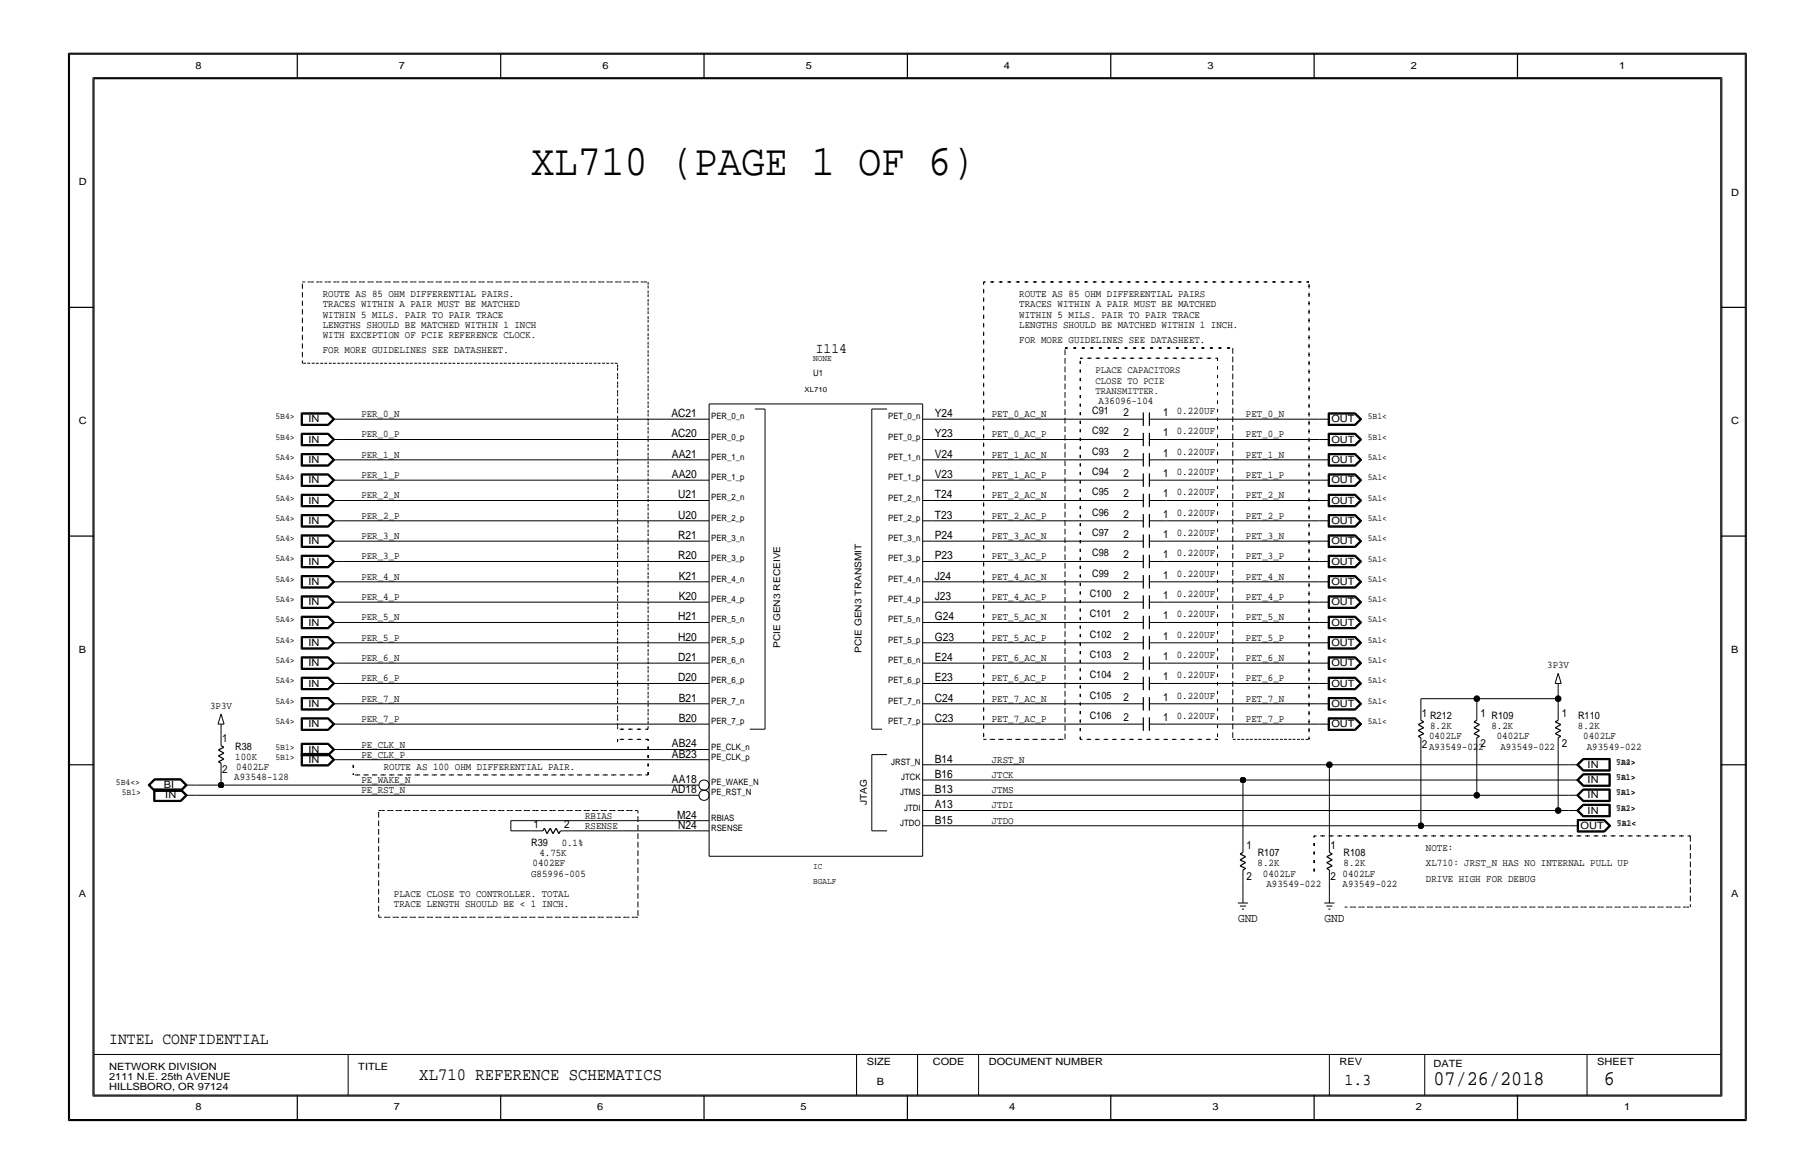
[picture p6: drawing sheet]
<svg xmlns="http://www.w3.org/2000/svg" width="432mm" height="279mm" viewBox="0 0 432 279" stroke-linecap="round" stroke-linejoin="round" font-family="sans-serif">
<g fill="none" stroke="#000" stroke-width=".24">
<path d="M16.5 12.9v253.5zM16.5 12.9h398.7zM22.1 18.5v242.4zM22.1 18.5h387.5zM409.6 18.5v242.4zM415.2 12.9v253.5zM71.7 98.3v3zM71.7 98.3h6.4zM71.7 98.4h6.4zM71.7 98.4v2.8zM71.8 98.5v2.6zM71.8 98.5h6.2z"/>
<path d="M71.9 98.6h6.1zM71.9 98.6v2.4zM78 98.6l1.2 1.2zM78 98.5l1.3 1.3zM78.1 98.4l1.4 1.4zM78.1 98.3l1.5 1.5zM79.2 99.8h2.4zM81.6 99.8h84.7zM166.3 99.8h2.4zM168.7 96.1h50.8zM168.7 96.1v107.7zM179.6 97.3h2.4z"/>
<path d="M182 97.3v76.2zM207.4 97.3h3.6zM207.4 97.3v76.2zM219.5 96.1v107.7zM219.5 99.8h2.4zM221.9 99.8h46zM267.9 99.8h4.1zM273.4 99.8h4.2zM277.6 99.8h36.2zM313.8 99.8h2.5zM316 98.3v3zM316 98.3h6.5z"/>
<path d="M316.1 98.4h6.3zM316.1 98.4v2.8zM316.2 98.5v2.6zM316.2 98.5h6.2zM316.3 98.6h6zM316.3 98.6v2.4zM322.3 98.6l1.2 1.2zM322.4 98.5l1.3 1.3zM322.4 98.4l1.4 1.4zM322.5 98.3l1.5 1.5zM71.7 112.8v3zM71.7 115.8h6.4z"/>
<path d="M71.7 117.6v3zM71.7 107.9v3zM71.7 110.9h6.4zM71.7 103.1v3zM71.7 106.1h6.4zM71.7 101.3h6.4zM71.7 112.8h6.4zM71.7 117.6h6.4zM71.7 107.9h6.4zM71.7 103.1h6.4zM71.7 112.9h6.4zM71.7 117.7h6.4z"/>
<path d="M71.7 108h6.4zM71.7 103.2h6.4zM71.7 112.9v2.8zM71.7 115.7h6.4zM71.7 117.7v2.8zM71.7 108v2.8zM71.7 110.8h6.4zM71.7 103.2v2.8zM71.7 106h6.4zM71.7 101.2h6.4zM71.8 113v2.6zM71.8 115.6h6.2z"/>
<path d="M71.8 117.8v2.6zM71.8 108.1v2.6zM71.8 110.7h6.2zM71.8 103.3v2.6zM71.8 105.9h6.2zM71.8 101.1h6.2zM71.8 113h6.2zM71.8 117.8h6.2zM71.8 108.1h6.2zM71.8 103.3h6.2zM71.9 113.1h6.1zM71.9 117.9h6.1z"/>
<path d="M71.9 108.2h6.1zM71.9 103.4h6.1zM71.9 113.1v2.4zM71.9 115.5h6.1zM71.9 117.9v2.4zM71.9 108.2v2.4zM71.9 110.6h6.1zM71.9 103.4v2.4zM71.9 105.8h6.1zM71.9 101h6.1zM78 113.1l1.2 1.2zM78 117.9l1.2 1.2z"/>
<path d="M78 108.2l1.2 1.2zM78 103.4l1.2 1.2zM78 115.5l1.2-1.2zM78 110.6l1.2-1.2zM78 105.8l1.2-1.2zM78 101l1.2-1.2zM78 113l1.3 1.3zM78 117.8l1.3 1.3zM78 108.1l1.3 1.3zM78 103.3l1.3 1.3zM78 115.6l1.3-1.3zM78 110.7l1.3-1.3z"/>
<path d="M78 105.9l1.3-1.3zM78 101.1l1.3-1.3zM78.1 115.7l1.4-1.4zM78.1 110.8l1.4-1.4zM78.1 106l1.4-1.4zM78.1 101.2l1.4-1.4zM78.1 112.9l1.4 1.4zM78.1 117.7l1.4 1.4zM78.1 108l1.4 1.4zM78.1 103.2l1.4 1.4zM78.1 115.8l1.5-1.5zM78.1 110.9l1.5-1.5z"/>
<path d="M78.1 106.1l1.5-1.5zM78.1 101.3l1.5-1.5zM78.1 112.8l1.5 1.5zM78.1 117.6l1.5 1.5zM78.1 107.9l1.5 1.5zM78.1 103.1l1.5 1.5zM79.2 114.3h2.4zM79.2 119.1h2.4zM79.2 109.4h2.4zM79.2 104.6h2.4zM81.6 109.4h84.7zM81.6 104.6h84.7z"/>
<path d="M81.6 119.1h84.7zM81.6 114.3h84.7zM166.3 119.1h2.4zM166.3 114.3h2.4zM166.3 109.4h2.4zM166.3 104.6h2.4zM219.5 119.1h2.4zM219.5 114.3h2.4zM219.5 109.4h2.4zM219.5 104.6h2.4zM221.9 109.4h46zM221.9 104.6h46z"/>
<path d="M221.9 114.3h46zM221.9 119.1h46zM267.9 119.1h4.1zM267.9 114.3h4.1zM267.9 109.4h4.1zM267.9 104.6h4.1zM273.4 119.1h4.2zM273.4 114.3h4.2zM273.4 109.4h4.2zM273.4 104.6h4.2zM277.6 104.6h36.2zM277.6 109.4h36.2z"/>
<path d="M277.6 114.3h36.2zM277.6 119.1h36.2zM313.8 109.4h2.5zM313.8 104.6h2.5zM313.8 119.1h2.5zM313.8 114.3h2.5zM316 110.9h6.5zM316 107.9v3zM316 106.1h6.5zM316 103.1v3zM316 101.3h6.5zM316 117.6v3z"/>
<path d="M316 115.8h6.5zM316 112.8v3zM316 107.9h6.5zM316 103.1h6.5zM316 117.6h6.5zM316 112.8h6.5zM316.1 108h6.3zM316.1 103.2h6.3zM316.1 117.7h6.3zM316.1 112.9h6.3zM316.1 108v2.8zM316.1 110.8h6.3z"/>
<path d="M316.1 103.2v2.8zM316.1 106h6.3zM316.1 101.2h6.3zM316.1 117.7v2.8zM316.1 112.9v2.8zM316.1 115.7h6.3zM316.2 108.1v2.6zM316.2 110.7h6.2zM316.2 103.3v2.6zM316.2 105.9h6.2zM316.2 101.1h6.2zM316.2 117.8v2.6z"/>
<path d="M316.2 113v2.6zM316.2 115.6h6.2zM316.2 108.1h6.2zM316.2 103.3h6.2zM316.2 117.8h6.2zM316.2 113h6.2zM316.3 108.2h6zM316.3 103.4h6zM316.3 117.9h6zM316.3 113.1h6zM316.3 108.2v2.4zM316.3 110.6h6z"/>
<path d="M316.3 103.4v2.4zM316.3 105.8h6zM316.3 101h6zM316.3 117.9v2.4zM316.3 113.1v2.4zM316.3 115.5h6zM322.3 108.2l1.2 1.2zM322.3 103.4l1.2 1.2zM322.3 117.9l1.2 1.2zM322.3 113.1l1.2 1.2zM322.3 110.6l1.2-1.2zM322.3 105.8l1.2-1.2z"/>
<path d="M322.3 101l1.2-1.2zM322.3 115.5l1.2-1.2zM322.4 108.1l1.3 1.3zM322.4 103.3l1.3 1.3zM322.4 117.8l1.3 1.3zM322.4 113l1.3 1.3zM322.4 110.7l1.3-1.3zM322.4 105.9l1.3-1.3zM322.4 101.1l1.3-1.3zM322.4 115.6l1.3-1.3zM322.4 110.8l1.4-1.4zM322.4 106l1.4-1.4z"/>
<path d="M322.4 101.2l1.4-1.4zM322.4 115.7l1.4-1.4zM322.4 108l1.4 1.4zM322.4 103.2l1.4 1.4zM322.4 117.7l1.4 1.4zM322.4 112.9l1.4 1.4zM322.5 110.9l1.5-1.5zM322.5 106.1l1.5-1.5zM322.5 101.3l1.5-1.5zM322.5 115.8l1.5-1.5zM322.5 107.9l1.5 1.5zM322.5 103.1l1.5 1.5z"/>
<path d="M322.5 117.6l1.5 1.5zM322.5 112.8l1.5 1.5zM71.7 137v3zM71.7 140h6.4zM71.7 127.3v3zM71.7 130.3h6.4zM71.7 132.1v3zM71.7 135.1h6.4zM71.7 122.5v3zM71.7 125.5h6.4zM71.7 120.6h6.4zM71.7 137h6.4z"/>
<path d="M71.7 127.3h6.4zM71.7 132.1h6.4zM71.7 122.5h6.4zM71.7 137.1h6.4zM71.7 127.4h6.4zM71.7 132.2h6.4zM71.7 137.1v2.8zM71.7 139.9h6.4zM71.7 127.4v2.8zM71.7 130.2h6.4zM71.7 132.2v2.8zM71.7 135h6.4z"/>
<path d="M71.7 122.5v2.9zM71.7 125.4h6.4zM71.7 120.5h6.4zM71.8 137.2v2.6zM71.8 139.8h6.2zM71.8 127.5v2.6zM71.8 130.1h6.2zM71.8 132.3v2.6zM71.8 134.9h6.2zM71.8 122.6v2.7zM71.8 125.3h6.2zM71.8 120.4h6.2z"/>
<path d="M71.8 137.2h6.2zM71.8 127.5h6.2zM71.8 132.3h6.2zM71.8 122.6h6.2zM71.9 137.3h6.1zM71.9 127.6h6.1zM71.9 132.4h6.1zM71.9 122.7h6.1zM71.9 137.3v2.4zM71.9 139.7h6.1zM71.9 127.6v2.4zM71.9 130h6.1z"/>
<path d="M71.9 132.4v2.4zM71.9 134.8h6.1zM71.9 122.7v2.5zM71.9 125.2h6.1zM71.9 120.3h6.1zM78 137.3l1.2 1.2zM78 127.6l1.2 1.2zM78 132.4l1.2 1.2zM78 122.7l1.2 1.3zM78 139.7l1.2-1.2zM78 130l1.2-1.2zM78 134.8l1.2-1.2z"/>
<path d="M78 125.2l1.2-1.2zM78 120.3l1.2-1.2zM78 137.2l1.3 1.3zM78 127.5l1.3 1.3zM78 132.3l1.3 1.3zM78 122.6l1.3 1.4zM78 130.1l1.3-1.3zM78 134.9l1.3-1.3zM78 125.3l1.3-1.3zM78 120.4l1.3-1.3zM78.1 139.9l1.4-1.4zM78.1 130.2l1.4-1.4z"/>
<path d="M78.1 135l1.4-1.4zM78.1 125.4l1.4-1.4zM78.1 120.5l1.4-1.4zM78.1 137.1l1.4 1.4zM78.1 127.4l1.4 1.4zM78.1 132.2l1.4 1.4zM78.1 122.5l1.4 1.5zM78.1 140l1.5-1.5zM78.1 130.3l1.5-1.5zM78.1 135.1l1.5-1.5zM78.1 125.5l1.5-1.5zM78.1 120.6l1.5-1.5z"/>
<path d="M78.1 137l1.5 1.5zM78.1 127.3l1.5 1.5zM78.1 132.1l1.5 1.5zM78.1 122.5l1.5 1.5zM79.2 138.5h2.4zM79.2 128.8h2.4zM79.2 133.6h2.4zM79.2 124h2.4zM79.3 138.5l-1.3 1.3zM81.6 133.6h84.7zM81.6 128.8h84.7zM81.6 124h84.7z"/>
<path d="M81.6 138.5h84.7zM166.3 138.5h2.4zM166.3 133.6h2.4zM166.3 128.8h2.4zM166.3 124h2.4zM219.5 138.5h2.4zM219.5 133.6h2.4zM219.5 128.8h2.4zM219.5 124h2.4zM221.9 128.8h46zM221.9 124h46zM221.9 133.6h46z"/>
<path d="M221.9 138.5h46zM267.9 138.5h4.1zM267.9 133.6h4.1zM267.9 128.8h4.1zM267.9 124h4.1zM273.4 138.5h4.2zM273.4 133.6h4.2zM273.4 128.8h4.2zM273.4 124h4.2zM277.6 133.6h36.2zM277.6 138.5h36.2zM277.6 128.8h36.2z"/>
<path d="M277.6 124h36.2zM313.8 138.5h2.5zM313.8 133.6h2.5zM313.8 128.8h2.5zM313.8 124h2.5zM316 140h6.5zM316 137v3zM316 135.1h6.5zM316 132.1v3zM316 130.3h6.5zM316 127.3v3zM316 125.5h6.5z"/>
<path d="M316 122.5v3zM316 120.6h6.5zM316 137h6.5zM316 132.1h6.5zM316 127.3h6.5zM316 122.5h6.5zM316.1 137.1h6.3zM316.1 132.2h6.3zM316.1 127.4h6.3zM316.1 122.5h6.3zM316.1 137.1v2.8zM316.1 139.9h6.3z"/>
<path d="M316.1 132.2v2.8zM316.1 135h6.3zM316.1 127.4v2.8zM316.1 130.2h6.3zM316.1 122.5v2.9zM316.1 125.4h6.3zM316.1 120.5h6.3zM316.2 137.2v2.6zM316.2 139.8h6.2zM316.2 132.3v2.6zM316.2 134.9h6.2zM316.2 127.5v2.6z"/>
<path d="M316.2 130.1h6.2zM316.2 122.6v2.7zM316.2 125.3h6.2zM316.2 120.4h6.2zM316.2 137.2h6.2zM316.2 132.3h6.2zM316.2 127.5h6.2zM316.2 122.6h6.2zM316.3 137.3h6zM316.3 132.4h6zM316.3 127.6h6zM316.3 122.7h6z"/>
<path d="M316.3 137.3v2.4zM316.3 139.7h6zM316.3 132.4v2.4zM316.3 134.8h6zM316.3 127.6v2.4zM316.3 130h6zM316.3 122.7v2.5zM316.3 125.2h6zM316.3 120.3h6zM322.3 137.3l1.2 1.2zM322.3 132.4l1.2 1.2zM322.3 127.6l1.2 1.2z"/>
<path d="M322.3 122.7l1.2 1.3zM322.3 139.7l1.2-1.2zM322.3 134.8l1.2-1.2zM322.3 130l1.2-1.2zM322.3 125.2l1.2-1.2zM322.3 120.3l1.2-1.2zM322.4 137.2l1.3 1.3zM322.4 132.3l1.3 1.3zM322.4 127.5l1.3 1.3zM322.4 122.6l1.3 1.4zM322.4 139.8l1.3-1.3zM322.4 134.9l1.3-1.3z"/>
<path d="M322.4 130.1l1.3-1.3zM322.4 125.3l1.3-1.3zM322.4 120.4l1.3-1.3zM322.4 139.9l1.4-1.4zM322.4 135l1.4-1.4zM322.4 130.2l1.4-1.4zM322.4 125.4l1.4-1.4zM322.4 120.5l1.4-1.4zM322.4 137.1l1.4 1.4zM322.4 132.2l1.4 1.4zM322.4 127.4l1.4 1.4zM322.4 122.5l1.4 1.5z"/>
<path d="M322.5 140l1.5-1.5zM322.5 135.1l1.5-1.5zM322.5 130.3l1.5-1.5zM322.5 125.5l1.5-1.5zM322.5 120.6l1.5-1.5zM322.5 137l1.5 1.5zM322.5 132.1l1.5 1.5zM322.5 127.3l1.5 1.5zM322.5 122.5l1.5 1.5zM71.7 156.3v3zM71.7 159.3h6.4zM71.7 151.5v3z"/>
<path d="M71.7 154.5h6.4zM71.7 146.6v3zM71.7 149.6h6.4zM71.7 141.8v3zM71.7 144.8h6.4zM71.7 156.3h6.4zM71.7 151.5h6.4zM71.7 146.6h6.4zM71.7 141.8h6.4zM71.7 156.4h6.4zM71.7 151.6h6.4zM71.7 146.7h6.4z"/>
<path d="M71.7 141.9h6.4zM71.7 156.4v2.8zM71.7 159.2h6.4zM71.7 151.6v2.8zM71.7 154.4h6.4zM71.7 146.7v2.8zM71.7 149.5h6.4zM71.7 141.9v2.8zM71.7 144.7h6.4zM71.8 156.5v2.6zM71.8 159.1h6.2zM71.8 151.7v2.6z"/>
<path d="M71.8 154.3h6.2zM71.8 146.8v2.6zM71.8 149.4h6.2zM71.8 142v2.6zM71.8 144.6h6.2zM71.8 156.5h6.2zM71.8 151.7h6.2zM71.8 146.8h6.2zM71.8 142h6.2zM71.9 156.6h6.1zM71.9 151.8h6.1zM71.9 146.9h6.1z"/>
<path d="M71.9 142.1h6.1zM71.9 156.6v2.4zM71.9 159h6.1zM71.9 151.8v2.4zM71.9 154.2h6.1zM71.9 146.9v2.5zM71.9 149.4h6.1zM71.9 142.1v2.4zM71.9 144.5h6.1zM78 156.6l1.2 1.2zM78 151.8l1.2 1.2zM78 146.9l1.2 1.2z"/>
<path d="M78 142.1l1.2 1.2zM78 159l1.2-1.2zM78 154.2l1.2-1.2zM78 149.4l1.2-1.3zM78 144.5l1.2-1.2zM78 156.5l1.3 1.3zM78 151.7l1.3 1.3zM78 146.8l1.3 1.3zM78 142l1.3 1.3zM78 159.1l1.3-1.3zM78.1 159.2l1.4-1.4zM78.1 154.4l1.4-1.4z"/>
<path d="M78.1 149.5l1.4-1.4zM78.1 144.7l1.4-1.4zM78.1 156.4l1.4 1.4zM78.1 151.6l1.4 1.4zM78.1 146.7l1.4 1.4zM78.1 141.9l1.4 1.4zM78.1 159.3l1.5-1.5zM78.1 154.5l1.5-1.5zM78.1 149.6l1.5-1.5zM78.1 144.8l1.5-1.5zM78.1 156.3l1.5 1.5zM78.1 151.5l1.5 1.5z"/>
<path d="M78.1 146.6l1.5 1.5zM78.1 141.8l1.5 1.5zM79.2 157.8h2.4zM79.2 153h2.4zM79.2 148.1h2.4zM79.2 143.3h2.4zM79.3 153l-1.3 1.3zM79.3 148.1l-1.3 1.3zM79.3 143.3l-1.3 1.3zM81.6 143.3h84.7zM81.6 148.1h84.7zM81.6 153h84.7z"/>
<path d="M81.6 157.8h84.7zM166.3 157.8h2.4zM166.3 153h2.4zM166.3 148.1h2.4zM166.3 143.3h2.4zM219.5 157.8h2.4zM219.5 153h2.4zM219.5 148.1h2.4zM219.5 143.3h2.4zM221.9 148.1h46zM221.9 153h46zM221.9 157.8h46z"/>
<path d="M221.9 143.3h46zM267.9 157.8h4.1zM267.9 153h4.1zM267.9 148.1h4.1zM267.9 143.3h4.1zM273.4 157.8h4.2zM273.4 153h4.2zM273.4 148.1h4.2zM273.4 143.3h4.2zM277.6 148.1h36.2zM277.6 143.3h36.2zM277.6 153h36.2z"/>
<path d="M277.6 157.8h36.2zM313.8 157.8h2.5zM313.8 153h2.5zM313.8 148.1h2.5zM313.8 143.3h2.5zM316 159.3h6.5zM316 156.3v3zM316 154.5h6.5zM316 151.5v3zM316 149.6h6.5zM316 146.6v3zM316 144.8h6.5z"/>
<path d="M316 141.8v3zM316 156.3h6.5zM316 151.5h6.5zM316 146.6h6.5zM316 141.8h6.5zM316.1 156.4h6.3zM316.1 151.6h6.3zM316.1 146.7h6.3zM316.1 141.9h6.3zM316.1 156.4v2.8zM316.1 159.2h6.3zM316.1 151.6v2.8z"/>
<path d="M316.1 154.4h6.3zM316.1 146.7v2.8zM316.1 149.5h6.3zM316.1 141.9v2.8zM316.1 144.7h6.3zM316.2 156.5v2.6zM316.2 159.1h6.2zM316.2 151.7v2.6zM316.2 154.3h6.2zM316.2 146.8v2.6zM316.2 149.4h6.2zM316.2 142v2.6z"/>
<path d="M316.2 144.6h6.2zM316.2 156.5h6.2zM316.2 151.7h6.2zM316.2 146.8h6.2zM316.2 142h6.2zM316.3 156.6h6zM316.3 151.8h6zM316.3 146.9h6zM316.3 142.1h6zM316.3 156.6v2.4zM316.3 159h6zM316.3 151.8v2.4z"/>
<path d="M316.3 154.2h6zM316.3 146.9v2.5zM316.3 149.4h6zM316.3 142.1v2.4zM316.3 144.5h6zM322.3 156.6l1.2 1.2zM322.3 151.8l1.2 1.2zM322.3 146.9l1.2 1.2zM322.3 142.1l1.2 1.2zM322.3 159l1.2-1.2zM322.3 154.2l1.2-1.2zM322.3 149.4l1.2-1.3z"/>
<path d="M322.3 144.5l1.2-1.2zM322.4 156.5l1.3 1.3zM322.4 151.7l1.3 1.3zM322.4 146.8l1.3 1.3zM322.4 142l1.3 1.3zM322.4 159.1l1.3-1.3zM322.4 154.3l1.3-1.3zM322.4 149.4l1.3-1.3zM322.4 144.6l1.3-1.3zM322.4 159.2l1.4-1.4zM322.4 154.4l1.4-1.4zM322.4 149.5l1.4-1.4z"/>
<path d="M322.4 144.7l1.4-1.4zM322.4 156.4l1.4 1.4zM322.4 151.6l1.4 1.4zM322.4 146.7l1.4 1.4zM322.4 141.9l1.4 1.4zM322.5 159.3l1.5-1.5zM322.5 154.5l1.5-1.5zM322.5 149.6l1.5-1.5zM322.5 144.8l1.5-1.5zM322.5 156.3l1.5 1.5zM322.5 151.5l1.5 1.5zM322.5 146.6l1.5 1.5z"/>
<path d="M322.5 141.8l1.5 1.5zM51.9 172.3h1.4zM52.6 169.9l-.7 2.4zM52.6 173.5v1.3zM52.6 174.8v2.7zM52.6 169.9l.7 2.4zM52.6 172.3v1.2zM71.7 179.3v3zM71.7 176.9v3zM71.7 179.9h6.4zM71.7 166v3zM71.7 169h6.4z"/>
<path d="M71.7 170.8v3zM71.7 173.8h6.4zM71.7 161.2v3zM71.7 164.2h6.4zM71.7 179.3h6.4zM71.7 176.9h6.4zM71.7 166h6.4zM71.7 170.8h6.4zM71.7 161.2h6.4zM71.7 179.4h6.4zM71.7 177h6.4zM71.7 166.1h6.4z"/>
<path d="M71.7 170.9h6.4zM71.7 161.3h6.4zM71.7 179.4v2.8zM71.7 177v2.8zM71.7 179.8h6.4zM71.7 166.1v2.8zM71.7 168.9h6.4zM71.7 170.9v2.8zM71.7 173.7h6.4zM71.7 161.3v2.8zM71.7 164.1h6.4zM71.8 179.5v2.6z"/>
<path d="M71.8 177.1v2.6zM71.8 179.7h6.2zM71.8 166.2v2.6zM71.8 168.8h6.2zM71.8 171v2.6zM71.8 173.6h6.2zM71.8 161.4v2.6zM71.8 164h6.2zM71.8 179.5h6.2zM71.8 177.1h6.2zM71.8 166.2h6.2zM71.8 171h6.2z"/>
<path d="M71.8 161.4h6.2zM71.9 179.6h6.1zM71.9 177.2h6.1zM71.9 166.3h6.1zM71.9 171.1h6.1zM71.9 161.4h6.1zM71.9 179.6v2.4zM71.9 177.2v2.4zM71.9 166.3v2.4zM71.9 168.7h6.1zM71.9 171.1v2.4zM71.9 173.5h6.1z"/>
<path d="M71.9 161.4v2.5zM71.9 163.9h6.1zM78 179.6l1.2 1.2zM78 177.2l1.2 1.2zM78 166.3l1.2 1.2zM78 171.1l1.2 1.2zM78 161.4l1.2 1.3zM78 179.6l1.2-1.2zM78 168.7l1.2-1.2zM78 173.5l1.2-1.2zM78 163.9l1.2-1.2zM78 179.5l1.3 1.3z"/>
<path d="M78 177.1l1.3 1.3zM78 166.2l1.3 1.3zM78 171l1.3 1.3zM78 161.4l1.3 1.3zM78 179.7l1.3-1.3zM78 164l1.3-1.3zM78.1 179.8l1.4-1.4zM78.1 168.9l1.4-1.4zM78.1 173.7l1.4-1.4zM78.1 164.1l1.4-1.4zM78.1 179.4l1.4 1.4zM78.1 177l1.4 1.4z"/>
<path d="M78.1 166.1l1.4 1.4zM78.1 170.9l1.4 1.4zM78.1 161.3l1.4 1.4zM78.1 179.9l1.5-1.5zM78.1 169l1.5-1.5zM78.1 173.8l1.5-1.5zM78.1 164.2l1.5-1.5zM78.1 179.3l1.5 1.5zM78.1 176.9l1.5 1.5zM78.1 166l1.5 1.5zM78.1 170.8l1.5 1.5zM78.1 161.2l1.5 1.5z"/>
<path d="M79.2 178.4h2.4zM79.2 167.5h2.4zM79.2 172.3h2.4zM79.2 162.7h2.4zM79.3 167.5l-1.3 1.3zM79.3 172.3l-1.3 1.3zM81.6 172.3h84.7zM81.6 178.4h84.7zM81.6 162.7h84.7zM81.6 167.5h84.7zM166.3 172.3h2.4zM166.3 167.5h2.4z"/>
<path d="M166.3 162.7h2.4zM166.3 178.4h2.4zM178.4 173.5h3.6zM207.4 179.6h3.6zM207.4 173.5h2.4zM207.4 179.6v18.1zM219.5 162.7h2.4zM219.5 167.5h2.4zM219.5 172.3h2.4zM221.9 172.3h46zM221.9 167.5h46zM221.9 162.7h46z"/>
<path d="M267.9 172.3h4.1zM267.9 167.5h4.1zM267.9 162.7h4.1zM273.4 172.3h4.2zM273.4 167.5h4.2zM273.4 162.7h4.2zM277.6 172.3h36.2zM277.6 162.7h36.2zM277.6 167.5h36.2zM313.8 172.3h2.5zM313.8 167.5h2.5zM313.8 162.7h2.5z"/>
<path d="M316 173.8h6.5zM316 170.8v3zM316 169h6.5zM316 166v3zM316 164.2h6.5zM316 161.2v3zM316 170.8h6.5zM316 166h6.5zM316 161.2h6.5zM316.1 170.9h6.3zM316.1 166.1h6.3zM316.1 161.3h6.3z"/>
<path d="M316.1 170.9v2.8zM316.1 173.7h6.3zM316.1 166.1v2.8zM316.1 168.9h6.3zM316.1 161.3v2.8zM316.1 164.1h6.3zM316.2 171v2.6zM316.2 173.6h6.2zM316.2 166.2v2.6zM316.2 168.8h6.2zM316.2 161.4v2.6zM316.2 164h6.2z"/>
<path d="M316.2 171h6.2zM316.2 166.2h6.2zM316.2 161.4h6.2zM316.3 171.1h6zM316.3 166.3h6zM316.3 161.4h6zM316.3 171.1v2.4zM316.3 173.5h6zM316.3 166.3v2.4zM316.3 168.7h6zM316.3 161.4v2.5zM316.3 163.9h6z"/>
<path d="M322.3 171.1l1.2 1.2zM322.3 166.3l1.2 1.2zM322.3 161.4l1.2 1.3zM322.3 173.5l1.2-1.2zM322.3 168.7l1.2-1.2zM322.3 163.9l1.2-1.2zM322.4 171l1.3 1.3zM322.4 166.2l1.3 1.3zM322.4 161.4l1.3 1.3zM322.4 173.6l1.3-1.3zM322.4 168.8l1.3-1.3zM322.4 164l1.3-1.3z"/>
<path d="M322.4 173.7l1.4-1.4zM322.4 168.9l1.4-1.4zM322.4 164.1l1.4-1.4zM322.4 170.9l1.4 1.4zM322.4 166.1l1.4 1.4zM322.4 161.3l1.4 1.4zM322.5 173.8l1.5-1.5zM322.5 169l1.5-1.5zM322.5 164.2l1.5-1.5zM322.5 170.8l1.5 1.5zM322.5 166l1.5 1.5zM322.5 161.2l1.5 1.5z"/>
<path d="M338 178.4v18.1zM338 166.3h13.3zM338 166.3v2.4zM338 175.6v2.8zM338 168.7v2.7zM351.3 178.4v10.9zM351.3 166.3h19.4zM351.3 166.3v2.4zM351.3 175.6v2.8zM351.3 168.7v2.7zM370 162.7h1.4zM370.7 160.2l-.7 2.5z"/>
<path d="M370.7 178.4v14.5zM370.7 163.9v2.4zM370.7 166.3v2.4zM370.7 160.2l.7 2.5zM370.7 162.7v1.2zM370.7 175.6v2.8zM370.7 168.7v2.7zM35.2 186.8l1.5-1.5zM35.2 186.8l1.5 1.5zM35.4 186.8l1.4-1.4zM35.4 186.8l1.4 1.5zM35.5 186.8l1.3 1.4z"/>
<path d="M35.5 186.8l1.3-1.3zM35.7 186.8l1.2 1.3zM35.7 186.8l1.2-1.2zM36.6 187.8v3zM36.6 190.8h6.5zM36.6 187.8h6.5zM36.7 187.9h6.3zM36.7 187.9v2.8zM36.7 190.7h6.3zM36.7 188.3h6.4zM36.7 185.3h6.4zM36.8 188v2.6z"/>
<path d="M36.8 190.6h6.2zM36.8 185.4h6.2zM36.8 188h6.2zM36.8 188.3h6.2zM36.8 185.5h6.2zM36.8 188.2h6.2zM36.9 188.1h6zM36.9 188.1v2.4zM36.9 190.5h6zM36.9 185.6h6zM42.9 188.1l1.2 1.2zM42.9 185.6l1.2 1.2z"/>
<path d="M42.9 190.5l1.2-1.2zM42.9 188.1l1.2-1.3zM43 188l1.3 1.3zM43 185.5l1.3 1.3zM43 190.6l1.3-1.3zM43 188.2l1.3-1.4zM43 190.7l1.4-1.4zM43 188.3l1.4-1.5zM43 187.9l1.4 1.4zM43 185.4l1.4 1.4zM43.1 190.8l1.5-1.5zM43.1 188.3l1.5-1.5z"/>
<path d="M43.1 187.8l1.5 1.5zM43.1 185.3l1.5 1.5zM44.1 189.3h2.4zM44.1 186.8h2.4zM46.5 189.3h119.8zM46.5 186.8h6.1zM52.6 186.8h113.7zM52.6 184.4v2.4zM52.6 181.6v2.8zM71.7 182.3h6.4zM71.7 182.2h6.4zM71.8 182.1h6.2z"/>
<path d="M71.9 182h6.1zM78 182l1.2-1.2zM78 182.1l1.3-1.3zM78.1 182.2l1.4-1.4zM78.1 182.3l1.5-1.5zM79.2 180.8h2.4zM81.6 180.8h84.7zM121.5 197.7h4.9zM121.5 195.3v2.4zM121.5 195.3h44.8zM126.4 197.7h2.8zM133.3 197.7h2.7z"/>
<path d="M136 197.7h30.3zM166.3 180.8h2.4zM166.3 197.7h2.4zM166.3 195.3h2.4zM207.4 197.7h3.6zM219.5 196.5h2.4zM219.5 192.9h2.4zM219.5 189.3h2.4zM219.5 185.6h2.4zM219.5 182h2.4zM221.9 189.3h129.4zM221.9 196.5h116.1z"/>
<path d="M221.9 185.6h73.8zM221.9 182h94.4zM221.9 192.9h148.8zM295.7 185.6h77.4zM295.7 185.6v14.6zM316.3 182h56.8zM316.3 182v18.2zM338 196.5h35.1zM351.3 189.3h21.8zM370.7 192.9h2.4zM373.1 192.9h2.4zM373.1 189.3h2.4z"/>
<path d="M373.1 185.6h2.4zM373.1 182h2.4zM373.1 196.5h2.4zM375.1 192.9l1.5-1.5zM375.1 189.3l1.5-1.5zM375.1 185.6l1.5-1.5zM375.1 182l1.5-1.5zM375.1 192.9l1.5 1.5zM375.1 189.3l1.5 1.5zM375.1 185.6l1.5 1.5zM375.1 182l1.5 1.5zM375.2 192.9l1.4-1.4z"/>
<path d="M375.2 189.3l1.4-1.4zM375.2 185.6l1.4-1.4zM375.2 182l1.4-1.4zM375.2 198h6.5zM375.2 195v3zM375.2 192.9l1.4 1.4zM375.2 189.3l1.4 1.4zM375.2 185.6l1.4 1.4zM375.2 182l1.4 1.4zM375.2 195h6.5zM375.3 195.1h6.4zM375.3 195.1v2.8z"/>
<path d="M375.3 197.9h6.4zM375.4 192.9l1.3 1.3zM375.4 189.3l1.3 1.3zM375.4 185.6l1.3 1.3zM375.4 182l1.3 1.3zM375.4 192.9l1.3-1.3zM375.4 189.3l1.3-1.3zM375.4 185.6l1.3-1.3zM375.4 182l1.3-1.3zM375.4 195.2v2.6zM375.4 197.8h6.2zM375.4 195.2h6.2z"/>
<path d="M375.5 192.9l1.2 1.2zM375.5 189.3l1.2 1.2zM375.5 185.6l1.2 1.2zM375.5 182l1.2 1.2zM375.5 195.3h6.1zM375.5 192.9l1.2-1.2zM375.5 189.3l1.2-1.2zM375.5 185.6l1.2-1.2zM375.5 182l1.2-1.2zM375.5 195.3v2.4zM375.5 197.7h6.1zM376.6 191.4h6.5z"/>
<path d="M376.6 187.8h6.5zM376.6 184.1h6.5zM376.6 180.5h6.5zM376.6 194.4h6.5zM376.6 190.8h6.5zM376.6 187.1h6.5zM376.6 183.5h6.5zM376.6 194.3h6.4zM376.6 190.7h6.4zM376.6 187h6.4zM376.6 183.4h6.4zM376.6 191.5h6.4z"/>
<path d="M376.6 187.9h6.4zM376.6 184.2h6.4zM376.6 180.6h6.4zM376.7 191.6h6.2zM376.7 188h6.2zM376.7 184.3h6.2zM376.7 180.7h6.2zM376.7 194.2h6.2zM376.7 190.6h6.2zM376.7 186.9h6.2zM376.7 183.3h6.2zM376.7 194.1h6.1z"/>
<path d="M376.7 190.5h6.1zM376.7 186.8h6.1zM376.7 183.2h6.1zM376.7 191.7h6.1zM376.7 188.1h6.1zM376.7 184.4h6.1zM376.7 180.8h6.1zM381.6 195.3l1.2 1.2zM381.6 197.7l1.2-1.2zM381.6 195.2l1.3 1.3zM381.6 197.8l1.3-1.3zM381.7 197.9l1.4-1.4z"/>
<path d="M381.7 195.1l1.4 1.4zM381.7 198l1.5-1.5zM381.7 195l1.5 1.5zM382.8 191.7v2.4zM382.8 188.1v2.4zM382.8 184.4v2.4zM382.8 180.8v2.4zM382.9 191.6v2.6zM382.9 188v2.6zM382.9 184.3v2.6zM382.9 180.7v2.6zM383 191.5v2.8z"/>
<path d="M383 187.9v2.8zM383 184.2v2.8zM383 180.6v2.8zM383.1 191.4v3zM383.1 187.8v3zM383.1 184.1v3zM383.1 180.5v3zM168.7 203.8h50.8zM294.5 214.9h2.4zM295 215.6h1.4zM295.5 216.4h.4zM295.7 209.8v3.7z"/>
<path d="M295.7 207v2.8zM295.7 200.2v2.7zM295.7 213.5v1.4zM315.1 214.9h2.4zM315.5 215.6h1.5zM316 216.4h.5zM316.3 209.8v3.7zM316.3 207v2.8zM316.3 200.2v2.7zM316.3 213.5v1.4zM22.4 251h387zM82.8 251v9.6z"/>
<path d="M203.8 251v9.6zM218.3 251v9.6zM232.8 251v9.6zM316.3 251v9.6zM339 251v9.6zM377.6 251v9.6zM16.5 266.4h398.7zM22.1 260.9h387.5z"/>
<circle cx="167.5" cy="186.9" r="1.22"/>
<circle cx="167.5" cy="189.3" r="1.22"/>
</g>
<g fill="none" stroke="#000" stroke-width=".24" stroke-dasharray=".7 1.4" stroke-linecap="butt">
<path d="M71.9 67.1h82.3zM71.9 67.1v19.4zM154.2 67.1v106.4zM234 67.1h77.4zM234 67.1v108.9zM311.4 67.1v108.9zM71.9 86.5h75zM146.9 86.5v87zM253.4 82.8h39.9zM253.4 82.8v93.2zM257 85.2h32.7zM257 85.2v90.8z"/>
<path d="M289.7 85.2v90.8zM293.3 82.8v93.2zM146.9 176v1.2zM146.9 173.5h7.3zM146.9 176h7.3zM154.2 176v8.4zM234 176h19.4zM257 176h32.7zM293.3 176h18.1zM84 182v2.4zM84 184.4h70.2zM90.1 192.9h61.7z"/>
<path d="M90.1 192.9v25.4zM151.8 192.9v25.4zM312.6 198.9v8.5zM312.6 198.9h89.5zM402.1 198.9v17zM90.1 218.3h61.7zM319.9 215.9h82.2z"/>
</g>
<g fill="#000" stroke="#000" stroke-width=".24">
<circle cx="351.3" cy="166.3" r=".68"/>
<circle cx="370.7" cy="166.3" r=".68"/>
<circle cx="52.6" cy="186.8" r=".68"/>
<circle cx="295.7" cy="185.6" r=".68"/>
<circle cx="316.3" cy="182" r=".68"/>
<circle cx="338" cy="196.5" r=".68"/>
<circle cx="351.3" cy="189.3" r=".68"/>
<circle cx="370.7" cy="192.9" r=".68"/>
</g>
<g fill="none" stroke="#000" stroke-width=".29">
<path d="M16.3 12.7h399.1zM16.3 12.7v254zM22.4 18.7h387zM22.4 18.7v241.9zM70.7 12.7v6zM119.1 12.7v6zM167.5 12.7v6zM215.9 12.7v6zM264.3 12.7v6zM312.6 12.7v6zM361 12.7v6zM409.4 18.7v241.9z"/>
<path d="M415.4 12.7v254zM16.3 73.2h6.1zM409.4 73.2h6zM272 98.2v3.2zM273.4 98.2v3.2zM272 117.5v3.2zM272 112.7v3.2zM272 107.8v3.2zM272 103v3.2zM273.4 117.5v3.2zM273.4 112.7v3.2zM273.4 107.8v3.2z"/>
<path d="M273.4 103v3.2zM16.3 127.6h6.1zM272 136.9v3.2zM272 132v3.2zM272 127.2v3.2zM272 122.4v3.1zM273.4 136.9v3.2zM273.4 132v3.2zM273.4 127.2v3.2zM273.4 122.4v3.1zM409.4 127.6h6zM272 156.2v3.2z"/>
<path d="M272 151.4v3.2zM272 146.5v3.2zM272 141.7v3.2zM273.4 156.2v3.2zM273.4 151.4v3.2zM273.4 146.5v3.2zM273.4 141.7v3.2zM52 179.9l1.3 .8zM52 179.9l1.3-.6zM52 178.5l1.3-.7zM52 178.5l1.3 .8zM52.6 177.5l.7 .3z"/>
<path d="M272 170.7v3.2zM272 165.9v3.2zM272 161.1v3.2zM273.4 170.7v3.2zM273.4 165.9v3.2zM273.4 161.1v3.2zM337.4 175.2l.6 .4zM337.4 175.2l1.3-.6zM337.4 173.8l1.3 .8zM337.4 173.8l1.3-.6zM337.4 172.4l1.3-.6zM337.4 172.4l1.3 .8z"/>
<path d="M338 171.4l.7 .4zM350.7 174.6l1.3 .6zM350.7 174.6l1.3-.8zM350.7 173.2l1.3 .6zM350.7 171.8l1.3 .6zM350.7 173.2l1.3-.8zM350.7 171.8l.6-.4zM351.3 175.6l.7-.4zM370 174.6l1.3 .6zM370 174.6l1.3-.8zM370 173.2l1.3 .6zM370 171.8l1.3 .6z"/>
<path d="M370 173.2l1.3-.8zM370 171.8l.7-.4zM370.7 175.6l.6-.4zM16.3 182h6.1zM52 181.3l.6 .3zM52 181.3l1.3-.6zM129.5 197.1l.6 1.3zM129.5 197.1l-.3 .6zM130.9 197.1l.6 1.3zM130.9 197.1l-.8 1.3zM132.3 197.1l.7 1.3zM132.3 197.1l-.8 1.3z"/>
<path d="M133.3 197.7l-.3 .7zM409.4 182h6zM295 206.1l1.3 .6zM295 206.1l1.3-.8zM295 204.7l1.3 .6zM295 203.2l1.3 .7zM295 204.7l1.3-.8zM295 203.2l.7-.3zM295.7 207l.6-.3zM315.6 206.7l.7 .3zM315.6 206.7l1.3-.6zM315.6 205.3l1.3 .8z"/>
<path d="M315.6 205.3l1.3-.6zM315.6 203.9l1.3-.7zM315.6 203.9l1.3 .8zM316.3 202.9l.6 .3zM16.3 266.7h399.1zM22.4 260.6h387zM70.7 260.6v6.1zM119.1 260.6v6.1zM167.5 260.6v6.1zM215.9 260.6v6.1zM264.3 260.6v6.1zM312.6 260.6v6.1z"/>
<path d="M361 260.6v6.1z"/>
</g>
<text font-size="10.4" x="126.4" y="41.7">XL710 (PAGE 1 OF 6)</text>
<g font-size="4.9">
<text x="341" y="258.2">07/26/2018</text>
<text x="381.6" y="258.2">6</text>
</g>
<text font-size="4.2" x="99.8" y="257">XL710 REFERENCE SCHEMATICS</text>
<g font-size="3.9">
<text x="26" y="248.5">INTEL CONFIDENTIAL</text>
<text x="319.9" y="258.2">1.3</text>
</g>
<text font-size="3.4" x="194.1" y="84">I114</text>
<g font-size="2.9">
<text x="294.6" y="219.5">GND</text>
<text x="315.1" y="219.5">GND</text>
</g>
<g font-size="2.7">
<text x="159.7" y="99.3">AC21</text>
<text x="222.4" y="99.3">Y24</text>
<text x="159.7" y="104.1">AC20</text>
<text x="222.4" y="104.1">Y23</text>
<text x="159.9" y="109">AA21</text>
<text x="159.9" y="113.8">AA20</text>
<text x="222.4" y="109">V24</text>
<text x="222.4" y="113.8">V23</text>
<text x="161.4" y="118.6">U21</text>
<text x="222.4" y="118.6">T24</text>
<text x="161.4" y="123.5">U20</text>
<text x="222.4" y="123.5">T23</text>
<text x="161.4" y="128.3">R21</text>
<text x="222.4" y="128.3">P24</text>
<text x="161.4" y="133.1">R20</text>
<text x="161.5" y="138">K21</text>
<text x="222.4" y="133.1">P23</text>
<text x="222.4" y="138">J24</text>
<text x="161.5" y="142.8">K20</text>
<text x="222.4" y="142.8">J23</text>
<text x="161.4" y="147.7">H21</text>
<text x="222.4" y="147.7">G24</text>
<text x="161.4" y="152.5">H20</text>
<text x="222.4" y="152.5">G23</text>
<text x="161.4" y="157.3">D21</text>
<text x="222.4" y="157.3">E24</text>
<text x="161.4" y="162.2">D20</text>
<text x="161.5" y="167">B21</text>
<text x="222.4" y="162.2">E23</text>
<text x="222.4" y="167">C24</text>
<text x="161.5" y="171.8">B20</text>
<text x="222.4" y="171.8">C23</text>
<text x="159.9" y="177.9">AB24</text>
<text x="159.9" y="180.3">AB23</text>
<text x="222.4" y="181.5">B14</text>
<text x="222.4" y="185.1">B16</text>
<text x="159.7" y="188.8">AD18</text>
<text x="159.9" y="186.4">AA18</text>
<text x="222.4" y="188.8">B13</text>
<text x="161.1" y="194.8">M24</text>
<text x="161.4" y="197.2">N24</text>
<text x="222.4" y="192.4">A13</text>
<text x="222.4" y="196">B15</text>
</g>
<g font-size="2.6">
<text x="267.3" y="99">2</text>
<text x="276.7" y="99">1</text>
<text x="267.3" y="103.9">2</text>
<text x="276.7" y="103.9">1</text>
<text x="267.3" y="113.6">2</text>
<text x="267.3" y="108.7">2</text>
<text x="276.7" y="113.6">1</text>
<text x="276.7" y="108.7">1</text>
<text x="267.3" y="118.4">2</text>
<text x="276.7" y="118.4">1</text>
<text x="267.3" y="123.2">2</text>
<text x="276.7" y="123.2">1</text>
<text x="267.3" y="128.1">2</text>
<text x="276.7" y="128.1">1</text>
<text x="267.3" y="132.9">2</text>
<text x="267.3" y="137.7">2</text>
<text x="276.7" y="137.7">1</text>
<text x="276.7" y="132.9">1</text>
<text x="267.3" y="142.6">2</text>
<text x="276.7" y="142.6">1</text>
<text x="267.3" y="147.4">2</text>
<text x="276.7" y="147.4">1</text>
<text x="267.3" y="152.3">2</text>
<text x="276.7" y="152.3">1</text>
<text x="267.3" y="157.1">2</text>
<text x="267.3" y="161.9">2</text>
<text x="276.7" y="157.1">1</text>
<text x="276.7" y="161.9">1</text>
<text x="267.3" y="166.8">2</text>
<text x="276.7" y="166.8">1</text>
<text x="267.3" y="171.6">2</text>
<text x="276.7" y="171.6">1</text>
<text x="338.3" y="170.5">1 R212</text>
<text x="352.2" y="170.5">1 R109</text>
<text x="371.6" y="170.5">1</text>
<text x="52.8" y="176.6">1</text>
<text x="338.3" y="177.9">2A93549-0222</text>
<text x="371.6" y="177.9">2</text>
<text x="52.8" y="183.9">2</text>
<text x="127" y="197.2">1</text>
<text x="134.2" y="197.2">2</text>
<text x="296.6" y="202">1</text>
<text x="316.5" y="202">1</text>
<text x="296.6" y="209.3">2</text>
<text x="316.5" y="209.3">2</text>
</g>
<g font-size="2.4">
<text x="46.5" y="16.3">8</text>
<text x="94.9" y="16.3">7</text>
<text x="143.3" y="16.3">6</text>
<text x="191.7" y="16.3">5</text>
<text x="238.9" y="16.3">4</text>
<text x="287.2" y="16.3">3</text>
<text x="335.6" y="16.3">2</text>
<text x="385.2" y="16.3">1</text>
<text x="18.7" y="44.1">D</text>
<text x="411.8" y="46.5">D</text>
<text x="76.8" y="70.7">ROUTE AS 85 OHM DIFFERENTIAL PAIRS.</text>
<text x="242.5" y="70.7">ROUTE AS 85 OHM DIFFERENTIAL PAIRS</text>
<text x="76.8" y="75.6">WITHIN 5 MILS. PAIR TO PAIR TRACE</text>
<text x="76.8" y="73.2">TRACES WITHIN A PAIR MUST BE MATCHED</text>
<text x="76.8" y="78">LENGTHS SHOULD BE MATCHED WITHIN 1 INCH</text>
<text x="242.5" y="75.6">WITHIN 5 MILS. PAIR TO PAIR TRACE</text>
<text x="242.5" y="73.2">TRACES WITHIN A PAIR MUST BE MATCHED</text>
<text x="242.5" y="78">LENGTHS SHOULD BE MATCHED WITHIN 1 INCH.</text>
<text x="76.8" y="80.4">WITH EXCEPTION OF PCIE REFERENCE CLOCK.</text>
<text x="242.5" y="81.6">FOR MORE GUIDELINES SEE DATASHEET.</text>
<text x="76.8" y="84">FOR MORE GUIDELINES SEE DATASHEET.</text>
<text x="260.6" y="88.9">PLACE CAPACITORS</text>
<text x="260.6" y="93.7">TRANSMITTER.</text>
<text x="260.6" y="91.3">CLOSE TO PCIE</text>
<text x="18.7" y="101">C</text>
<text x="73.4" y="100.5">IN</text>
<text x="86" y="99.3">PER_0_N</text>
<text x="236" y="99.3">PET_0_AC_N</text>
<text x="259.8" y="98.6">C91</text>
<text x="261.4" y="96.1">A36096-104</text>
<text x="280" y="98.6">0.220UF</text>
<text x="296.4" y="99.3">PET_0_N</text>
<text x="316.8" y="100.5">OUT</text>
<text x="411.8" y="101">C</text>
<text x="73.4" y="105.3">IN</text>
<text x="86" y="104.1">PER_0_P</text>
<text x="236" y="104.1">PET_0_AC_P</text>
<text x="259.8" y="103.4">C92</text>
<text x="280" y="103.4">0.220UF</text>
<text x="296.4" y="104.1">PET_0_P</text>
<text x="316.8" y="105.3">OUT</text>
<text x="73.4" y="110.2">IN</text>
<text x="86" y="113.8">PER_1_P</text>
<text x="86" y="109">PER_1_N</text>
<text x="236" y="113.8">PET_1_AC_P</text>
<text x="236" y="109">PET_1_AC_N</text>
<text x="259.8" y="108.2">C93</text>
<text x="259.8" y="113.1">C94</text>
<text x="280" y="108.2">0.220UF</text>
<text x="280" y="113.1">0.220UF</text>
<text x="296.4" y="109">PET_1_N</text>
<text x="296.4" y="113.8">PET_1_P</text>
<text x="316.8" y="110.2">OUT</text>
<text x="73.4" y="115">IN</text>
<text x="73.4" y="119.8">IN</text>
<text x="86" y="118.6">PER_2_N</text>
<text x="236" y="118.6">PET_2_AC_N</text>
<text x="259.8" y="117.9">C95</text>
<text x="280" y="117.9">0.220UF</text>
<text x="296.4" y="118.6">PET_2_N</text>
<text x="316.8" y="119.8">OUT</text>
<text x="316.8" y="115">OUT</text>
<text x="73.4" y="124.7">IN</text>
<text x="86" y="123.5">PER_2_P</text>
<text x="236" y="123.5">PET_2_AC_P</text>
<text x="259.8" y="122.7">C96</text>
<text x="280" y="122.7">0.220UF</text>
<text x="296.4" y="123.5">PET_2_P</text>
<text x="316.8" y="124.7">OUT</text>
<text x="73.4" y="129.5">IN</text>
<text x="86" y="128.3">PER_3_N</text>
<text x="236" y="128.3">PET_3_AC_N</text>
<text x="259.8" y="127.6">C97</text>
<text x="280" y="127.6">0.220UF</text>
<text x="296.4" y="128.3">PET_3_N</text>
<text x="316.8" y="129.5">OUT</text>
<text x="73.4" y="134.4">IN</text>
<text x="86" y="138">PER_4_N</text>
<text x="86" y="133.1">PER_3_P</text>
<text x="236" y="133.1">PET_3_AC_P</text>
<text x="236" y="138">PET_4_AC_N</text>
<text x="259.8" y="137.3">C99</text>
<text x="259.8" y="132.4">C98</text>
<text x="280" y="137.3">0.220UF</text>
<text x="280" y="132.4">0.220UF</text>
<text x="296.4" y="133.1">PET_3_P</text>
<text x="296.4" y="138">PET_4_N</text>
<text x="316.8" y="134.4">OUT</text>
<text x="73.4" y="139.2">IN</text>
<text x="86" y="142.8">PER_4_P</text>
<text x="236" y="142.8">PET_4_AC_P</text>
<text x="259.2" y="142.1">C100</text>
<text x="280" y="142.1">0.220UF</text>
<text x="296.4" y="142.8">PET_4_P</text>
<text x="316.8" y="139.2">OUT</text>
<text x="73.4" y="148.9">IN</text>
<text x="73.4" y="144">IN</text>
<text x="86" y="147.7">PER_5_N</text>
<text x="236" y="147.7">PET_5_AC_N</text>
<text x="259.2" y="146.9">C101</text>
<text x="280" y="146.9">0.220UF</text>
<text x="296.4" y="147.7">PET_5_N</text>
<text x="316.8" y="148.9">OUT</text>
<text x="316.8" y="144">OUT</text>
<text x="18.7" y="155.4">B</text>
<text x="73.4" y="153.7">IN</text>
<text x="86" y="152.5">PER_5_P</text>
<text x="236" y="152.5">PET_5_AC_P</text>
<text x="259.2" y="151.8">C102</text>
<text x="280" y="151.8">0.220UF</text>
<text x="296.4" y="152.5">PET_5_P</text>
<text x="316.8" y="153.7">OUT</text>
<text x="411.8" y="155.4">B</text>
<text x="73.4" y="158.5">IN</text>
<text x="86" y="157.3">PER_6_N</text>
<text x="236" y="157.3">PET_6_AC_N</text>
<text x="259.2" y="161.4">C104</text>
<text x="259.2" y="156.6">C103</text>
<text x="280" y="156.6">0.220UF</text>
<text x="280" y="161.4">0.220UF</text>
<text x="296.4" y="157.3">PET_6_N</text>
<text x="316.8" y="158.5">OUT</text>
<text x="368.1" y="159">3P3V</text>
<text x="73.4" y="163.4">IN</text>
<text x="86" y="167">PER_7_N</text>
<text x="86" y="162.2">PER_6_P</text>
<text x="236" y="167">PET_7_AC_N</text>
<text x="236" y="162.2">PET_6_AC_P</text>
<text x="259.2" y="166.3">C105</text>
<text x="280" y="166.3">0.220UF</text>
<text x="296.4" y="162.2">PET_6_P</text>
<text x="296.4" y="167">PET_7_N</text>
<text x="316.8" y="163.4">OUT</text>
<text x="50" y="168.7">3P3V</text>
<text x="73.4" y="168.2">IN</text>
<text x="73.4" y="173.1">IN</text>
<text x="86" y="171.8">PER_7_P</text>
<text x="236" y="171.9">PET_7_AC_P</text>
<text x="259.2" y="171.1">C106</text>
<text x="280" y="171.1">0.220UF</text>
<text x="296.4" y="171.8">PET_7_P</text>
<text x="316.8" y="173.1">OUT</text>
<text x="316.8" y="168.2">OUT</text>
<text x="340.2" y="173.5">8.2K</text>
<text x="354.8" y="173.5">8.2K</text>
<text x="375.4" y="173.5">8.2K</text>
<text x="375.4" y="171.1">R110</text>
<text x="56" y="178.4">R38</text>
<text x="73.4" y="179.1">IN</text>
<text x="86" y="177.9">PE_CLK_N</text>
<text x="340" y="176">0402LF</text>
<text x="356.1" y="176">0402LF</text>
<text x="356.9" y="178.4">A93549-022</text>
<text x="376.7" y="176">0402LF</text>
<text x="377.5" y="178.4">A93549-022</text>
<text x="55.7" y="185.6">A93548-128</text>
<text x="56" y="180.8">100K</text>
<text x="56.2" y="183.2">0402LF</text>
<text x="73.4" y="181.5">IN</text>
<text x="86" y="180.3">PE_CLK_P</text>
<text x="91.3" y="183.2">ROUTE AS 100 OHM DIFFERENTIAL PAIR.</text>
<text x="236" y="181.5">JRST_N</text>
<text x="236" y="185.2">JTCK</text>
<text x="377.7" y="182.7">IN</text>
<text x="39" y="187.6">BI</text>
<text x="39.3" y="190">IN</text>
<text x="86" y="188.8">PE_RST_N</text>
<text x="86" y="186.4">PE_WAKE_N</text>
<text x="236" y="188.8">JTMS</text>
<text x="377.7" y="190">IN</text>
<text x="377.7" y="186.4">IN</text>
<text x="139.2" y="197.3">RSENSE</text>
<text x="139.2" y="194.8">RBIAS</text>
<text x="236" y="196">JTDO</text>
<text x="236" y="192.4">JTDI</text>
<text x="376" y="197.2">OUT</text>
<text x="377.7" y="193.6">IN</text>
<text x="126.4" y="201.4">R39</text>
<text x="128.3" y="203.8">4.75K</text>
<text x="133.6" y="201.4">0.1%</text>
<text x="299.2" y="203.8">R107</text>
<text x="319.7" y="203.8">R108</text>
<text x="339.2" y="202.6">NOTE:</text>
<text x="126.4" y="208.6">G85996-005</text>
<text x="126.7" y="206">0402EF</text>
<text x="299.2" y="206.2">8.2K</text>
<text x="300.5" y="208.6">0402LF</text>
<text x="319.4" y="208.6">0402LF</text>
<text x="319.7" y="206.2">8.2K</text>
<text x="339.2" y="209.8">DRIVE HIGH FOR DEBUG</text>
<text x="339.2" y="206.2">XL710: JRST_N HAS NO INTERNAL PULL UP</text>
<text x="18.7" y="213.5">A</text>
<text x="93.7" y="215.9">TRACE LENGTH SHOULD BE &lt; 1 INCH.</text>
<text x="93.7" y="213.5">PLACE CLOSE TO CONTROLLER. TOTAL</text>
<text x="301.3" y="211">A93549-022</text>
<text x="319.4" y="211">A93549-022</text>
<text x="411.8" y="213.5">A</text>
<text x="26" y="254.6">NETWORK DIVISION</text>
<text x="26" y="257">2111 N.E. 25th AVENUE</text>
<text x="85.2" y="254.6">TITLE</text>
<text x="206.2" y="253.4">SIZE</text>
<text x="221.9" y="253.4">CODE</text>
<text x="235.2" y="253.4">DOCUMENT NUMBER</text>
<text x="318.7" y="253.4">REV</text>
<text x="341" y="254">DATE</text>
<text x="380" y="253.4">SHEET</text>
<text x="26" y="259.4">HILLSBORO, OR 97124</text>
<text x="208.6" y="258.2">B</text>
<text x="46.5" y="264.3">8</text>
<text x="93.7" y="264.3">7</text>
<text x="142.1" y="264.3">6</text>
<text x="190.5" y="264.3">5</text>
<text x="240.1" y="264.3">4</text>
<text x="288.4" y="264.3">3</text>
<text x="336.8" y="264.3">2</text>
<text x="386.4" y="264.3">1</text>
</g>
<g font-size="2.2">
<text x="185.6" y="154.2" transform="rotate(-90 185.6 154.2)">PCIE GEN3 RECEIVE</text>
<text x="205" y="155.4" transform="rotate(-90 205 155.4)">PCIE GEN3 TRANSMIT</text>
<text x="206.2" y="191.7" transform="rotate(-90 206.2 191.7)">JTAG</text>
</g>
<g font-size="2.1">
<text x="193.5" y="89.5">U1</text>
<text x="193.5" y="85.9">NONE</text>
<text x="65.5" y="99.8">5B4&gt;</text>
<text x="169.2" y="99.8">PER_0_n</text>
<text x="211.3" y="99.8">PET_0_n</text>
<text x="325.4" y="99.8">5B1&lt;</text>
<text x="65.5" y="104.6">5B4&gt;</text>
<text x="169.2" y="104.6">PER_0_p</text>
<text x="211.3" y="104.6">PET_0_p</text>
<text x="325.4" y="104.6">5B1&lt;</text>
<text x="65.5" y="109.4">5A4&gt;</text>
<text x="169.2" y="109.4">PER_1_n</text>
<text x="211.3" y="109.4">PET_1_n</text>
<text x="325.4" y="109.4">5A1&lt;</text>
<text x="65.5" y="119.1">5A4&gt;</text>
<text x="65.5" y="114.3">5A4&gt;</text>
<text x="169.2" y="119.1">PER_2_n</text>
<text x="169.2" y="114.3">PER_1_p</text>
<text x="211.3" y="119.1">PET_2_n</text>
<text x="211.3" y="114.3">PET_1_p</text>
<text x="325.4" y="119.1">5A1&lt;</text>
<text x="325.4" y="114.3">5A1&lt;</text>
<text x="65.5" y="124">5A4&gt;</text>
<text x="169.2" y="124">PER_2_p</text>
<text x="211.3" y="124">PET_2_p</text>
<text x="325.4" y="124">5A1&lt;</text>
<text x="65.5" y="128.8">5A4&gt;</text>
<text x="169.2" y="128.8">PER_3_n</text>
<text x="211.3" y="128.8">PET_3_n</text>
<text x="325.4" y="128.8">5A1&lt;</text>
<text x="65.5" y="133.6">5A4&gt;</text>
<text x="169.2" y="133.6">PER_3_p</text>
<text x="211.3" y="133.6">PET_3_p</text>
<text x="325.4" y="133.6">5A1&lt;</text>
<text x="65.5" y="143.3">5A4&gt;</text>
<text x="65.5" y="138.5">5A4&gt;</text>
<text x="169.2" y="143.3">PER_4_p</text>
<text x="169.2" y="138.5">PER_4_n</text>
<text x="211.3" y="143.3">PET_4_p</text>
<text x="211.3" y="138.5">PET_4_n</text>
<text x="325.4" y="138.5">5A1&lt;</text>
<text x="325.4" y="143.3">5A1&lt;</text>
<text x="65.5" y="148.1">5A4&gt;</text>
<text x="169.2" y="148.1">PER_5_n</text>
<text x="211.3" y="148.1">PET_5_n</text>
<text x="325.4" y="148.1">5A1&lt;</text>
<text x="65.5" y="153">5A4&gt;</text>
<text x="169.2" y="153">PER_5_p</text>
<text x="211.3" y="153">PET_5_p</text>
<text x="325.4" y="153">5A1&lt;</text>
<text x="65.5" y="157.8">5A4&gt;</text>
<text x="169.2" y="157.8">PER_6_n</text>
<text x="211.3" y="157.8">PET_6_n</text>
<text x="325.4" y="157.8">5A1&lt;</text>
<text x="65.5" y="167.5">5A4&gt;</text>
<text x="65.5" y="162.7">5A4&gt;</text>
<text x="169.2" y="167.5">PER_7_n</text>
<text x="169.2" y="162.7">PER_6_p</text>
<text x="211.3" y="162.7">PET_6_p</text>
<text x="211.3" y="167.5">PET_7_n</text>
<text x="325.4" y="167.5">5A1&lt;</text>
<text x="325.4" y="162.7">5A1&lt;</text>
<text x="65.5" y="172.3">5A4&gt;</text>
<text x="169.2" y="172.3">PER_7_p</text>
<text x="211.3" y="172.3">PET_7_p</text>
<text x="325.4" y="172.3">5A1&lt;</text>
<text x="65.5" y="178.4">5B1&gt;</text>
<text x="169.2" y="178.4">PE_CLK_n</text>
<text x="65.5" y="180.8">5B1&gt;</text>
<text x="169.2" y="180.8">PE_CLK_p</text>
<text x="212" y="182">JRST_N</text>
<text x="214.4" y="185.6">JTCK</text>
<text x="384.5" y="185.6">7A1&gt;</text>
<text x="384.5" y="182">7A2&gt;</text>
<text x="384.5" y="185.6">5B1&gt;</text>
<text x="384.5" y="182">5B4&gt;</text>
<text x="27.6" y="186.8">5B4&lt;&gt;</text>
<text x="29" y="189.3">5B1&gt;</text>
<text x="169.2" y="189.3">PE_RST_N</text>
<text x="169.2" y="186.8">PE_WAKE_N</text>
<text x="214.2" y="189.3">JTMS</text>
<text x="384.5" y="189.3">7A1&gt;</text>
<text x="384.5" y="189.3">5B1&gt;</text>
<text x="169.2" y="197.7">RSENSE</text>
<text x="169.2" y="195.3">RBIAS</text>
<text x="214.2" y="196.5">JTDO</text>
<text x="215.1" y="192.9">JTDI</text>
<text x="384.5" y="192.9">7A2&gt;</text>
<text x="384.5" y="192.9">5B1&gt;</text>
<text x="384.7" y="196.5">7A2&lt;</text>
<text x="384.7" y="196.5">5B1&lt;</text>
<text x="193.5" y="206.8">IC</text>
<text x="193.5" y="210.4">BGALF</text>
</g>
<text font-size="1.7" x="191.4" y="93.3">XL710</text>
</svg>
